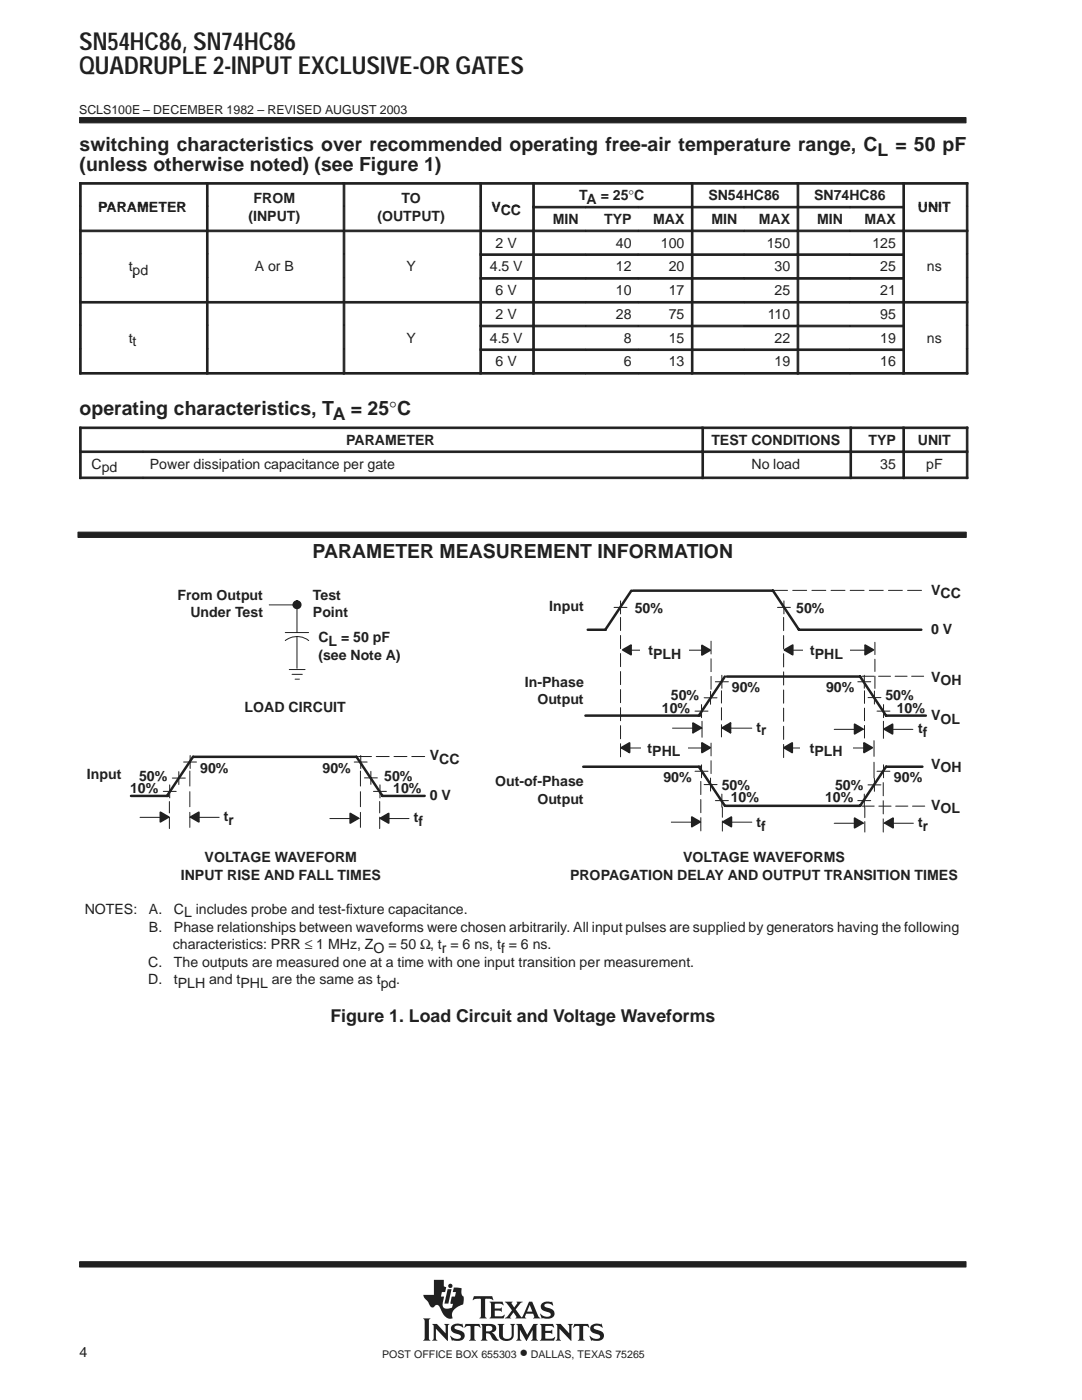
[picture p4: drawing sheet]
<svg xmlns="http://www.w3.org/2000/svg" width="216mm" height="279mm" viewBox="0 0 216 279" stroke-linecap="round" stroke-linejoin="round" font-family="sans-serif">
<g fill="#231f20" stroke="#231f20" stroke-width=".2">
<path d="M15.9 23.5h176.9v1h-176.9z" fill-rule="evenodd"/>
<path d="M15.9 251.8h176.9v1.1h-176.9z" fill-rule="evenodd"/>
</g>
<g fill="#231f20">
<path d="M89.3 257.3h.8l-.6 2.9h-.8z"/>
<path d="M95.9 264.2h2.1a.85 .85 0 0 1 1 .8 .85 .85 0 0 1-.9 .9l.4 .3 .7 1 .4 .2-.2 .1a1.11 1.11 0 0 1-1.4-.9l-.3-.4-.7-.1v1l.3 .5h-1.4l.3-.6v-2.3z" fill-rule="evenodd"/>
<path d="M100.7 259.8h1.6l-.2 .4 .5 .7 .6-.8-.1-.3h1.2l-.5 .3-.9 1.2 1 1.5a.22 .22 0 0 0 .3 .1 .22 .22 0 0 0 .1-.3l1.3-2.8h.6l1.2 2.9 .4 .4-1.4-.1a.24 .24 0 0 0 .2-.1 .24 .24 0 0 0 0-.3l-.2-.4h-1.4l-.3 .6 .3 .3h-2.2l.2-.3-.5-.9-.7 .9 .2 .3h-1.3l.5-.4 1-1.2z" fill-rule="evenodd"/>
<path d="M118 264.5a2.12 2.12 0 0 1 1.9-.2l.1-.1 .3 .8-.8-.4h-.7a.35 .35 0 0 0-.3 .3 .35 .35 0 0 0 .2 .4l.5 .1a1.16 1.16 0 0 1 1.2 1.6 1.23 1.23 0 0 1-1.1 .6l-1.1-.1-.2 .1-.4-1 .9 .5 .7 .1a.47 .47 0 0 0 .6-.4 .47 .47 0 0 0-.6-.5 1.28 1.28 0 0 1-1.4-1.4z" fill-rule="evenodd"/>
<path d="M114.6 264.2h2.8l.2 .8-.5-.4h-.6l-.1 .2v2.4l.3 .4h-1.4l.3-.4v-2.4l-.1-.2h-.6l-.6 .4z" fill-rule="evenodd"/>
<path d="M107.7 264.2h2.6l.2 .8-.6-.4-1.1 .1v.9h1l.4-.3v1l-.3-.3h-1.1v1.1h1.4l.5-.3-.2 .8h-2.8l.3-.6v-2.3z" fill-rule="evenodd"/>
<path d="M110.9 264.2h1l1.7 1.9v-1.5l-.3-.4h1l-.3 .4v3l-2.4-2.4v2l.3 .4h-1l.3-.4v-2.6z" fill-rule="evenodd"/>
<path d="M103 264.2h1.1l1.1 2.2 1.2-2.2h.9l-.3 .4v2.6l.4 .4h-1.4l.3-.4v-1.8l-1.3 2.2-1.3-2.2v1.7l.4 .5h-1.1l.3-.6v-2.3z" fill-rule="evenodd"/>
<path d="M90.2 264.5a2.17 2.17 0 0 1 1.9-.2l.1-.1 .3 .8-.8-.4h-.7a.36 .36 0 0 0-.3 .4 .36 .36 0 0 0 .4 .3l.3 .1a1.19 1.19 0 0 1 1.3 1.5l-.1 .1a1.23 1.23 0 0 1-1.1 .6l-1.1-.1-.2 .1-.4-1h.1a1.37 1.37 0 0 0 2.1 .3 .6 .6 0 0 0-.8-.7 1.08 1.08 0 0 1-1-.5 1.08 1.08 0 0 1 0-1.1z" fill-rule="evenodd"/>
<path d="M92.9 264.2h2.8l.2 .8-.5-.4h-.6l-.1 .2v2.4l.3 .4h-1.4l.2-.3 .1-.3v-2.3l-.7-.1-.6 .4z" fill-rule="evenodd"/>
<path d="M99.3 264.2h1.3l-.3 .4 .1 2.2 .2 .3 .8 .1a.73 .73 0 0 0 .7-.8v-1.8l-.3-.4h1l-.3 .4v1.9a1.56 1.56 0 0 1-1.3 1.2 1.56 1.56 0 0 1-1.5-.7l-.1-2.4z" fill-rule="evenodd"/>
<path d="M86.2 264.2h1l1.7 1.9v-1.5l-.3-.4h1.1l-.3 .4v3l-2.4-2.4v2l.3 .4h-1.1l.3-.6v-2.3z" fill-rule="evenodd"/>
<path d="M84.4 263.1h1.5l-.3 .4v3.7l.3 .4h-1.5l.3-.6v-3.4z" fill-rule="evenodd"/>
<path d="M94.6 258.7h3.6l.2 .8-.7-.3-.9 .1v3.4l.3 .4h-1.4l.3-.4v-3.4l-1-.1-.7 .3z" fill-rule="evenodd"/>
<path d="M97.7 259.8h2.6l.2 .7-.7-.3-1.1 .1v.8h1.1l.3-.2v.9l-.3-.2h-1.1v1l.1 .1h1.3l.5-.3h.1l-.2 .7h-2.8l.3-.5v-2.3z" fill-rule="evenodd"/>
<path d="M108.1 260.2l.1-.1a1.88 1.88 0 0 1 1.4-.3l.4 .1 .2-.2 .2 .8-1.1-.4a.44 .44 0 0 0-.7 .4 .44 .44 0 0 0 .6 .5 1.34 1.34 0 0 1 1.4 1.3 1.13 1.13 0 0 1-1.1 .9h-.8a.37 .37 0 0 0-.6 0l-.3-1h.1l.6 .5 .8 .1a.47 .47 0 0 0 .6-.5 .47 .47 0 0 0-.5-.4l-.2-.1a1.11 1.11 0 0 1-1.2-1.5z" fill-rule="evenodd"/>
<path d="M86.6 255.4h2v1.3l.4 .2-.2 1h-.6l-.2 .9h.6l-.2 1.1a1.11 1.11 0 0 0 .3 1.2l.6 .1 .9-.3 .2-.7-.5-.1 .2-1.3h.7l.2-.9h-.7l.3-1 1.5 .2v1l.1 .4 .3 .3v.9a.54 .54 0 0 1-.4 .7l-.4 .2a2.35 2.35 0 0 0-1.5 1.6v.4a.29 .29 0 0 1 .1 .3 .29 .29 0 0 1-.2 .3h-.1a2.21 2.21 0 0 1-2-1.9l-.1-.1a.68 .68 0 0 0-.5-.7 .68 .68 0 0 0-.8 .4 .88 .88 0 0 1-1.1-.9l-.8-.9-.2-.7h2.1z" fill-rule="evenodd"/>
<circle cx="89.9" cy="256.6" r=".43"/>
</g>
<g fill="#fff">
<path d="M105.7 260.4l.5 1.4h-1z"/>
<path d="M97 264.7l.6-.1a.56 .56 0 0 1 .7 .5 .56 .56 0 0 1-.7 .6h-.6z" fill-rule="evenodd"/>
</g>
<g fill="#231f20" stroke="#231f20" stroke-width=".2">
<path d="M15.9 36.4h.3v4.8h-.3z" fill-rule="evenodd"/>
<path d="M15.9 36.4h25.3v.4h-25.3z" fill-rule="evenodd"/>
<path d="M41.2 36.4h.3v4.8h-.3z" fill-rule="evenodd"/>
<path d="M41.2 36.4h27.3v.4h-27.3z" fill-rule="evenodd"/>
<path d="M68.5 36.4h.3v4.8h-.3z" fill-rule="evenodd"/>
<path d="M68.5 36.4h27.2v.4h-27.2z" fill-rule="evenodd"/>
<path d="M95.8 36.4h.3v4.8h-.3z" fill-rule="evenodd"/>
<path d="M95.8 36.4h10.5v.4h-10.5z" fill-rule="evenodd"/>
<path d="M106.3 36.4h.3v4.8h-.3z" fill-rule="evenodd"/>
<path d="M106.3 36.4h31.6v.4h-31.6z" fill-rule="evenodd"/>
<path d="M138 36.4h.3v4.8h-.3z" fill-rule="evenodd"/>
<path d="M138 36.4h21v.4h-21z" fill-rule="evenodd"/>
<path d="M159.1 36.4h.3v4.8h-.3z" fill-rule="evenodd"/>
<path d="M159.1 36.4h21v.4h-21z" fill-rule="evenodd"/>
<path d="M180.2 36.4h.3v4.8h-.3z" fill-rule="evenodd"/>
<path d="M192.8 36.4h.3v4.8h-.3z" fill-rule="evenodd"/>
<path d="M180.2 36.4h12.9v.4h-12.9z" fill-rule="evenodd"/>
<path d="M15.9 41.2h.3v4.7h-.3z" fill-rule="evenodd"/>
<path d="M41.2 41.2h.3v4.7h-.3z" fill-rule="evenodd"/>
<path d="M68.5 41.2h.3v4.7h-.3z" fill-rule="evenodd"/>
<path d="M95.8 41.2h.3v4.7h-.3z" fill-rule="evenodd"/>
<path d="M106.3 41.2h.3v4.7h-.3z" fill-rule="evenodd"/>
<path d="M106.3 41.2h10.5v.3h-10.5z" fill-rule="evenodd"/>
<path d="M116.9 41.2h10.5v.3h-10.5z" fill-rule="evenodd"/>
<path d="M127.4 41.2h10.5v.3h-10.5z" fill-rule="evenodd"/>
<path d="M138 41.2h.3v4.7h-.3z" fill-rule="evenodd"/>
<path d="M138 41.2h10.5v.3h-10.5z" fill-rule="evenodd"/>
<path d="M148.5 41.2h10.5v.3h-10.5z" fill-rule="evenodd"/>
<path d="M159.1 41.2h.3v4.7h-.3z" fill-rule="evenodd"/>
<path d="M159.1 41.2h10.5v.3h-10.5z" fill-rule="evenodd"/>
<path d="M169.6 41.2h10.5v.3h-10.5z" fill-rule="evenodd"/>
<path d="M180.2 41.2h.3v4.7h-.3z" fill-rule="evenodd"/>
<path d="M192.8 41.2h.3v4.7h-.3z" fill-rule="evenodd"/>
<path d="M15.9 45.9h.3v4.7h-.3z" fill-rule="evenodd"/>
<path d="M15.9 45.9h25.3v.3h-25.3z" fill-rule="evenodd"/>
<path d="M41.2 45.9h.3v4.7h-.3z" fill-rule="evenodd"/>
<path d="M41.2 45.9h27.3v.3h-27.3z" fill-rule="evenodd"/>
<path d="M68.5 45.9h.3v4.7h-.3z" fill-rule="evenodd"/>
<path d="M68.5 45.9h27.2v.3h-27.2z" fill-rule="evenodd"/>
<path d="M95.8 45.9h.3v4.7h-.3z" fill-rule="evenodd"/>
<path d="M95.8 45.9h10.5v.3h-10.5z" fill-rule="evenodd"/>
<path d="M106.3 45.9h.3v4.7h-.3z" fill-rule="evenodd"/>
<path d="M106.3 45.9h10.5v.3h-10.5z" fill-rule="evenodd"/>
<path d="M116.9 45.9h10.5v.3h-10.5z" fill-rule="evenodd"/>
<path d="M127.4 45.9h10.5v.3h-10.5z" fill-rule="evenodd"/>
<path d="M138 45.9h.3v4.7h-.3z" fill-rule="evenodd"/>
<path d="M138 45.9h10.5v.3h-10.5z" fill-rule="evenodd"/>
<path d="M148.5 45.9h10.5v.3h-10.5z" fill-rule="evenodd"/>
<path d="M159.1 45.9h.3v4.7h-.3z" fill-rule="evenodd"/>
<path d="M159.1 45.9h10.5v.3h-10.5z" fill-rule="evenodd"/>
<path d="M169.6 45.9h10.5v.3h-10.5z" fill-rule="evenodd"/>
<path d="M180.2 45.9h.3v4.7h-.3z" fill-rule="evenodd"/>
<path d="M192.8 45.9h.3v4.7h-.3z" fill-rule="evenodd"/>
<path d="M180.2 45.9h12.9v.3h-12.9z" fill-rule="evenodd"/>
<path d="M15.9 50.7h.3v4.7h-.3z" fill-rule="evenodd"/>
<path d="M41.2 50.7h.3v4.7h-.3z" fill-rule="evenodd"/>
<path d="M68.5 50.7h.3v4.7h-.3z" fill-rule="evenodd"/>
<path d="M95.8 50.7h.3v4.7h-.3z" fill-rule="evenodd"/>
<path d="M95.8 50.7h10.5v.3h-10.5z" fill-rule="evenodd"/>
<path d="M106.3 50.7h.3v4.7h-.3z" fill-rule="evenodd"/>
<path d="M106.3 50.7h10.5v.3h-10.5z" fill-rule="evenodd"/>
<path d="M116.9 50.7h10.5v.3h-10.5z" fill-rule="evenodd"/>
<path d="M127.4 50.7h10.5v.3h-10.5z" fill-rule="evenodd"/>
<path d="M138 50.7h.3v4.7h-.3z" fill-rule="evenodd"/>
<path d="M138 50.7h10.5v.3h-10.5z" fill-rule="evenodd"/>
<path d="M148.5 50.7h10.5v.3h-10.5z" fill-rule="evenodd"/>
<path d="M159.1 50.7h.3v4.7h-.3z" fill-rule="evenodd"/>
<path d="M159.1 50.7h10.5v.3h-10.5z" fill-rule="evenodd"/>
<path d="M180.2 50.7h.3v4.7h-.3z" fill-rule="evenodd"/>
<path d="M192.8 50.7h.3v4.7h-.3z" fill-rule="evenodd"/>
<path d="M15.9 55.4h.3v4.7h-.3z" fill-rule="evenodd"/>
<path d="M41.2 55.4h.3v4.7h-.3z" fill-rule="evenodd"/>
<path d="M68.5 55.4h.3v4.7h-.3z" fill-rule="evenodd"/>
<path d="M95.8 55.4h.3v4.7h-.3z" fill-rule="evenodd"/>
<path d="M95.8 55.4h10.5v.3h-10.5z" fill-rule="evenodd"/>
<path d="M106.3 55.4h.3v4.7h-.3z" fill-rule="evenodd"/>
<path d="M106.3 55.4h10.5v.3h-10.5z" fill-rule="evenodd"/>
<path d="M116.9 55.4h10.5v.3h-10.5z" fill-rule="evenodd"/>
<path d="M127.4 55.4h10.5v.3h-10.5z" fill-rule="evenodd"/>
<path d="M138 55.4h.3v4.7h-.3z" fill-rule="evenodd"/>
<path d="M138 55.4h10.5v.3h-10.5z" fill-rule="evenodd"/>
<path d="M148.5 55.4h10.5v.3h-10.5z" fill-rule="evenodd"/>
<path d="M159.1 55.4h.3v4.7h-.3z" fill-rule="evenodd"/>
<path d="M159.1 55.4h10.5v.3h-10.5z" fill-rule="evenodd"/>
<path d="M169.6 55.4h10.5v.3h-10.5z" fill-rule="evenodd"/>
<path d="M180.2 55.4h.3v4.7h-.3z" fill-rule="evenodd"/>
<path d="M192.8 55.4h.3v4.7h-.3z" fill-rule="evenodd"/>
<path d="M15.9 60.2h.3v4.7h-.3z" fill-rule="evenodd"/>
<path d="M15.9 60.2h25.3v.3h-25.3z" fill-rule="evenodd"/>
<path d="M41.2 60.2h.3v4.7h-.3z" fill-rule="evenodd"/>
<path d="M41.2 60.2h27.3v.3h-27.3z" fill-rule="evenodd"/>
<path d="M68.5 60.2h.3v4.7h-.3z" fill-rule="evenodd"/>
<path d="M68.5 60.2h27.2v.3h-27.2z" fill-rule="evenodd"/>
<path d="M95.8 60.2h.3v4.7h-.3z" fill-rule="evenodd"/>
<path d="M95.8 60.2h10.5v.3h-10.5z" fill-rule="evenodd"/>
<path d="M106.3 60.2h.3v4.7h-.3z" fill-rule="evenodd"/>
<path d="M106.3 60.2h10.5v.3h-10.5z" fill-rule="evenodd"/>
<path d="M116.9 60.2h10.5v.3h-10.5z" fill-rule="evenodd"/>
<path d="M127.4 60.2h10.5v.3h-10.5z" fill-rule="evenodd"/>
<path d="M138 60.2h.3v4.7h-.3z" fill-rule="evenodd"/>
<path d="M138 60.2h10.5v.3h-10.5z" fill-rule="evenodd"/>
<path d="M148.5 60.2h10.5v.3h-10.5z" fill-rule="evenodd"/>
<path d="M159.1 60.2h.3v4.7h-.3z" fill-rule="evenodd"/>
<path d="M159.1 60.2h10.5v.3h-10.5z" fill-rule="evenodd"/>
<path d="M169.6 60.2h10.5v.3h-10.5z" fill-rule="evenodd"/>
<path d="M180.2 60.2h.3v4.7h-.3z" fill-rule="evenodd"/>
<path d="M192.8 60.2h.3v4.7h-.3z" fill-rule="evenodd"/>
<path d="M180.2 60.2h12.9v.3h-12.9z" fill-rule="evenodd"/>
<path d="M15.9 64.9h.3v4.7h-.3z" fill-rule="evenodd"/>
<path d="M41.2 64.9h.3v4.7h-.3z" fill-rule="evenodd"/>
<path d="M68.5 64.9h.3v4.7h-.3z" fill-rule="evenodd"/>
<path d="M95.8 64.9h.3v4.7h-.3z" fill-rule="evenodd"/>
<path d="M95.8 64.9h10.5v.3h-10.5z" fill-rule="evenodd"/>
<path d="M106.3 64.9h.3v4.7h-.3z" fill-rule="evenodd"/>
<path d="M106.3 64.9h10.5v.3h-10.5z" fill-rule="evenodd"/>
<path d="M116.9 64.9h10.5v.3h-10.5z" fill-rule="evenodd"/>
<path d="M127.4 64.9h10.5v.3h-10.5z" fill-rule="evenodd"/>
<path d="M138 64.9h.3v4.7h-.3z" fill-rule="evenodd"/>
<path d="M138 64.9h10.5v.3h-10.5z" fill-rule="evenodd"/>
<path d="M159.1 64.9h.3v4.7h-.3z" fill-rule="evenodd"/>
<path d="M159.1 64.9h10.5v.3h-10.5z" fill-rule="evenodd"/>
<path d="M169.6 64.9h10.5v.3h-10.5z" fill-rule="evenodd"/>
<path d="M180.2 64.9h.3v4.7h-.3z" fill-rule="evenodd"/>
<path d="M192.8 64.9h.3v4.7h-.3z" fill-rule="evenodd"/>
<path d="M15.9 69.6h.3v5.1h-.3z" fill-rule="evenodd"/>
<path d="M15.9 74.3h25.3v.4h-25.3z" fill-rule="evenodd"/>
<path d="M41.2 69.6h.3v5.1h-.3z" fill-rule="evenodd"/>
<path d="M41.2 74.3h27.3v.4h-27.3z" fill-rule="evenodd"/>
<path d="M68.5 69.6h.3v5.1h-.3z" fill-rule="evenodd"/>
<path d="M68.5 74.3h27.2v.4h-27.2z" fill-rule="evenodd"/>
<path d="M95.8 69.6h.3v5.1h-.3z" fill-rule="evenodd"/>
<path d="M95.8 69.6h10.5v.4h-10.5z" fill-rule="evenodd"/>
<path d="M95.8 74.3h10.5v.4h-10.5z" fill-rule="evenodd"/>
<path d="M106.3 69.6h.3v5.1h-.3z" fill-rule="evenodd"/>
<path d="M106.3 69.6h10.5v.4h-10.5z" fill-rule="evenodd"/>
<path d="M106.3 74.3h10.5v.4h-10.5z" fill-rule="evenodd"/>
<path d="M116.9 69.6h10.5v.4h-10.5z" fill-rule="evenodd"/>
<path d="M116.9 74.3h10.5v.4h-10.5z" fill-rule="evenodd"/>
<path d="M127.4 69.6h10.5v.4h-10.5z" fill-rule="evenodd"/>
<path d="M127.4 74.3h10.5v.4h-10.5z" fill-rule="evenodd"/>
<path d="M138 69.6h.3v5.1h-.3z" fill-rule="evenodd"/>
<path d="M138 69.6h10.5v.4h-10.5z" fill-rule="evenodd"/>
<path d="M138 74.3h10.5v.4h-10.5z" fill-rule="evenodd"/>
<path d="M148.5 69.6h10.5v.4h-10.5z" fill-rule="evenodd"/>
<path d="M148.5 74.3h10.5v.4h-10.5z" fill-rule="evenodd"/>
<path d="M159.1 69.6h.3v5.1h-.3z" fill-rule="evenodd"/>
<path d="M159.1 69.6h10.5v.4h-10.5z" fill-rule="evenodd"/>
<path d="M159.1 74.3h10.5v.4h-10.5z" fill-rule="evenodd"/>
<path d="M169.6 69.6h10.5v.4h-10.5z" fill-rule="evenodd"/>
<path d="M169.6 74.3h10.5v.4h-10.5z" fill-rule="evenodd"/>
<path d="M180.2 69.6h.3v5.1h-.3z" fill-rule="evenodd"/>
<path d="M192.8 69.6h.3v5.1h-.3z" fill-rule="evenodd"/>
<path d="M180.2 74.3h12.9v.4h-12.9z" fill-rule="evenodd"/>
<path d="M15.9 85.2h.3v4.8h-.3z" fill-rule="evenodd"/>
<path d="M15.9 85.2h124.1v.3h-124.1z" fill-rule="evenodd"/>
<path d="M140.1 85.2h.3v4.8h-.3z" fill-rule="evenodd"/>
<path d="M140.1 85.2h29.5v.3h-29.5z" fill-rule="evenodd"/>
<path d="M169.6 85.2h.3v4.8h-.3z" fill-rule="evenodd"/>
<path d="M169.6 85.2h10.5v.3h-10.5z" fill-rule="evenodd"/>
<path d="M180.2 85.2h.3v4.8h-.3z" fill-rule="evenodd"/>
<path d="M192.8 85.2h.3v4.8h-.3z" fill-rule="evenodd"/>
<path d="M180.2 85.2h12.9v.3h-12.9z" fill-rule="evenodd"/>
<path d="M15.9 90h.3v5.5h-.3z" fill-rule="evenodd"/>
<path d="M15.9 90h12.6v.3h-12.6z" fill-rule="evenodd"/>
<path d="M15.9 95.2h12.6v.3h-12.6z" fill-rule="evenodd"/>
<path d="M28.5 90h111.5v.3h-111.5z" fill-rule="evenodd"/>
<path d="M28.5 95.2h111.5v.3h-111.5z" fill-rule="evenodd"/>
<path d="M140.1 90h.3v5.5h-.3z" fill-rule="evenodd"/>
<path d="M140.1 90h29.5v.3h-29.5z" fill-rule="evenodd"/>
<path d="M140.1 95.2h29.5v.3h-29.5z" fill-rule="evenodd"/>
<path d="M169.6 90h10.5v.3h-10.5z" fill-rule="evenodd"/>
<path d="M169.6 95.2h10.5v.3h-10.5z" fill-rule="evenodd"/>
<path d="M180.2 90h.3v5.5h-.3z" fill-rule="evenodd"/>
<path d="M192.8 90h.3v5.5h-.3z" fill-rule="evenodd"/>
<path d="M180.2 90h12.9v.3h-12.9z" fill-rule="evenodd"/>
<path d="M180.2 95.2h12.9v.3h-12.9z" fill-rule="evenodd"/>
<path d="M15.6 106.2h177.2v1.1h-177.2z" fill-rule="evenodd"/>
</g>
<path d="M169.6 50.8h10.5M148.5 65.1h10.5M169.8 90v5.5" fill="none" stroke="#231f20" stroke-width=".32"/>
<g fill="none" stroke="#231f20" stroke-width=".2">
<path d="M169.6 50.7h10.5v.3h-10.5zM148.5 64.9h10.5v.3h-10.5zM169.6 90h.3v5.5h-.3zM123.8 119.9v2.6M156.4 119.9v2.6M122.5 121.2h2.6M125.9 129.8h15.6M140.5 139.3h2.6M141.8 138v2.6M142.7 136.1h2.6M144 134.8v2.6M155.1 121.2h2.6"/>
<path d="M158.2 129.8h15.5M171.2 136.1h2.5M172.5 134.8v2.6M173.2 139.2h2.6M174.5 137.9v2.6M32.6 157.9h2.6M33.9 156.6v2.6M34.4 155.3h2.6M35.7 154v2.6M36.6 152.1h2.6M37.9 150.8v2.6M70.7 152.1h2.6"/>
<path d="M72 150.8v2.6M72.7 155.2h2.6M74 153.9v2.6M74.5 157.9h2.6M75.8 156.6v2.6M134.2 145.3h5.9M138.7 141.9h2.6M140 140.6v2.6M144.1 145.3h5.9M166.5 145.6h5.8M175 141.9h2.6M176.3 145.6h5.9"/>
<path d="M176.3 140.6v2.6M27.9 163.1h5.9M37.9 163.1h5.8M65.8 163.4h5.9M75.8 163.4h5.8"/>
</g>
<path d="M126 117.9l-5.2 7.8M126.3 117.9h27.9l5.2 7.8h24.4M117.3 125.7h3.6M144.6 135l-5.2 7.8M145 135h26.6l5.2 7.8h7.9M26.1 158.8h7.5M33.3 158.8l5.2-7.8h32.6l5.2 7.8h8.4M116.8 142.8h22.9" fill="none" stroke="#231f20" stroke-width=".5"/>
<path d="M123.8 123.2v28M141.9 128v9.6M156.4 123.2v28.2M84.7 151h-13.2" fill="none" stroke="#231f20" stroke-width=".2" stroke-dasharray="2.6 1"/>
<path d="M37.9 153.9v11.2M71.9 153.9v11.2" fill="none" stroke="#231f20" stroke-width=".2" stroke-dasharray="3 1.1"/>
<path d="M33.8 160v5.4M75.8 160v5.4" fill="none" stroke="#231f20" stroke-width=".2" stroke-dasharray="2.3 .8"/>
<g fill="#231f20" stroke="#231f20" stroke-width=".34">
<path d="M38 163.1l1.7-1v1.9z"/>
<path d="M32 162.1l1.7 1-1.7 .9z"/>
<path d="M75.9 163.3l1.7-1v2z"/>
<path d="M69.9 162.3l1.6 1-1.6 1z"/>
<path d="M124.3 129.7l1.6 1v-2zM156.5 129.7l1.7-1v2zM172.6 128.7v2l1.7-1zM140.1 128.8v1.9l1.6-.9zM138.3 144.3v1.9l1.6-.9zM144.1 145.3l1.7-1v1.9z" fill-rule="evenodd"/>
<path d="M170.5 144.5l1.7 1-1.7 1zM176.4 145.5l1.7 1v-2zM124 149.2l1.6 1v-1.9zM140.1 148.3v1.9l1.6-1zM156.4 149.2l1.7-.9v1.9zM172.4 148.3l1.7 .9-1.7 1zM138 163.1v1.9l1.7-1zM144.3 164l1.6 1v-1.9zM170.5 163.3v1.9l1.7-1zM176.5 164.2l1.7 1v-1.9z" fill-rule="evenodd"/>
</g>
<path d="M183.9 117.8h-29.8" fill="none" stroke="#231f20" stroke-width=".2" stroke-dasharray="2.8 1"/>
<path d="M144 137.9v9.2M172.5 137.9v9.5M174.6 128.2v9.2" fill="none" stroke="#231f20" stroke-width=".2" stroke-dasharray="2.5 .9"/>
<path d="M184.3 135h-12.4" fill="none" stroke="#231f20" stroke-width=".2" stroke-dasharray="2.4 .9"/>
<path d="M176.3 143.9v3.5" fill="none" stroke="#231f20" stroke-width=".2" stroke-dasharray="3.4 1.3"/>
<path d="M140.1 143.9v3.2" fill="none" stroke="#231f20" stroke-width=".2" stroke-dasharray="3.2 1.2"/>
<path d="M139.9 145.3l-1.6 .9M145.8 144.3v1.9" fill="none" stroke="#231f20" stroke-width=".34"/>
<g fill="#fff">
<path d="M127.9 128.6h9.6v2.7h-9.6z" fill-rule="evenodd"/>
<path d="M160.4 128.6h9.2v2.7h-9.2z" fill-rule="evenodd"/>
</g>
<path d="M116.4 153h23.3M139.4 153l5.2 7.8M184.1 153h-7.3l-5.2 7.8h-26.8" fill="none" stroke="#231f20" stroke-width=".5"/>
<g fill="none" stroke="#231f20" stroke-width=".2">
<path d="M125.6 149.3h15.6M138.7 153.9h2.6M140 152.6v2.6M140.5 156.6h2.6M141.8 155.3v2.6M142.7 159.8h2.6M144 158.5v2.6M171.2 159.8h2.5M172.5 158.5v2.6M173.2 156.6h2.6M174.5 155.3v2.6M175 153.9h2.6"/>
<path d="M176.3 152.6v2.6M134 164.1h5.8M144.1 164.1h5.9M166.5 164.3h5.8M176.4 164.3h5.9"/>
</g>
<path d="M184.5 160.9h-12.6" fill="none" stroke="#231f20" stroke-width=".2" stroke-dasharray="2.4 .9"/>
<path d="M144.1 161.1v4.8" fill="none" stroke="#231f20" stroke-width=".2" stroke-dasharray="2 .7"/>
<path d="M172.6 161.1v5" fill="none" stroke="#231f20" stroke-width=".2" stroke-dasharray="2.1 .8"/>
<path d="M139.8 155.9v10M141.9 148.3v6.1M176.2 156.2v9.9" fill="none" stroke="#231f20" stroke-width=".2" stroke-dasharray="2.6 1"/>
<path d="M174.4 147.8v7.5" fill="none" stroke="#231f20" stroke-width=".2" stroke-dasharray="3.1 1.2"/>
<path d="M127.9 148.1h9.2v2.7h-9.2z" fill-rule="evenodd" fill="#fff"/>
<path d="M157.9 149.3h15.6" fill="none" stroke="#231f20" stroke-width=".2"/>
<path d="M159.7 148.1h10.4v2.7h-10.4z" fill-rule="evenodd" fill="#fff"/>
<circle cx="59.3" cy="120.7" r=".73" fill="#231f20" stroke="#231f20" stroke-width=".34"/>
<circle cx="59.3" cy="120.7" r=".17" fill="#231f20"/>
<path d="M56.9 123.7h4.7v5.1h-4.7z" fill-rule="evenodd" fill="#fff"/>
<path d="M53.7 120.7h5.6M56.9 127.8a3.8 3.8 0 0 1 4.7 0M56.9 126.2h4.7M57.7 133.6h3.2M58.3 134.6h2M58.9 135.5h.8M59.3 120.7v5.5M59.3 127v6.4" fill="none" stroke="#231f20" stroke-width=".2"/>
<g font-size="4.9" fill="#231f20">
<text x="15.8" y="9.9">SN54HC86, SN74HC86</text>
<text x="15.8" y="14.8">QUADRUPLE 2-INPUT EXCLUSIVE-OR GATES</text>
</g>
<g font-size="3.9" fill="#231f20">
<text x="15.9" y="30.2">switching characteristics over recommended operating free-air temperature range, C</text>
<text x="15.9" y="34.1">(unless otherwise noted) (see Figure 1)</text>
<text x="15.9" y="82.9">operating characteristics, T</text>
<text x="62.4" y="111.4">PARAMETER MEASUREMENT INFORMATION</text>
</g>
<g font-size="3.5" fill="#231f20">
<text x="175.1" y="31.2">L = 50 pF</text>
<text x="66.4" y="83.8">A = 25°C</text>
<text x="65.9" y="204">Figure 1. Load Circuit and Voltage Waveforms</text>
<text x="103.7" y="271">•</text>
</g>
<g font-size="2.8" fill="#231f20">
<text x="50.6" y="40.6">FROM</text>
<text x="80.1" y="40.6">TO</text>
<text x="115.5" y="39.9">TA = 25°C</text>
<text x="141.3" y="39.9">SN54HC86</text>
<text x="162.4" y="39.9">SN74HC86</text>
<text x="19.6" y="42.3">PARAMETER</text>
<text x="49.6" y="44.1">(INPUT)</text>
<text x="75.3" y="44.1">(OUTPUT)</text>
<text x="98" y="42.3">VCC</text>
<text x="110.3" y="44.7">MIN</text>
<text x="120.5" y="44.7">TYP</text>
<text x="130.3" y="44.7">MAX</text>
<text x="142" y="44.7">MIN</text>
<text x="151.4" y="44.7">MAX</text>
<text x="163.1" y="44.7">MIN</text>
<text x="172.5" y="44.7">MAX</text>
<text x="183.1" y="42.3">UNIT</text>
<text x="98.9" y="49.4">2 V</text>
<text x="122.9" y="49.4">40</text>
<text x="131.9" y="49.4">100</text>
<text x="153" y="49.4">150</text>
<text x="174.1" y="49.4">125</text>
<text x="25.7" y="54.1">tpd</text>
<text x="25.7" y="54.1">t</text>
<text x="50.8" y="54.1">A or B</text>
<text x="81.1" y="54.1">Y</text>
<text x="97.7" y="54.1">4.5 V</text>
<text x="98.9" y="58.9">6 V</text>
<text x="122.9" y="54.1">12</text>
<text x="122.9" y="58.9">10</text>
<text x="133.4" y="54.1">20</text>
<text x="133.4" y="58.9">17</text>
<text x="154.5" y="54.1">30</text>
<text x="154.5" y="58.9">25</text>
<text x="175.6" y="54.1">25</text>
<text x="175.6" y="58.9">21</text>
<text x="184.9" y="54.1">ns</text>
<text x="98.9" y="63.6">2 V</text>
<text x="122.9" y="63.6">28</text>
<text x="133.4" y="63.6">75</text>
<text x="153.2" y="63.6">110</text>
<text x="175.6" y="63.6">95</text>
<text x="25.7" y="68.4">tt</text>
<text x="25.7" y="68.4">t</text>
<text x="81.1" y="68.4">Y</text>
<text x="97.7" y="68.4">4.5 V</text>
<text x="124.5" y="68.4">8</text>
<text x="133.4" y="68.4">15</text>
<text x="154.5" y="68.4">22</text>
<text x="175.6" y="68.4">19</text>
<text x="184.9" y="68.4">ns</text>
<text x="98.9" y="73.1">6 V</text>
<text x="124.5" y="73.1">6</text>
<text x="133.4" y="73.1">13</text>
<text x="154.5" y="73.1">19</text>
<text x="175.6" y="73.1">16</text>
<text x="69.1" y="88.7">PARAMETER</text>
<text x="141.9" y="88.7">TEST CONDITIONS</text>
<text x="173.3" y="88.7">TYP</text>
<text x="183.1" y="88.7">UNIT</text>
<text x="18.3" y="93.5">Cpd</text>
<text x="29.9" y="93.7">Power dissipation capacitance per gate</text>
<text x="150" y="93.7">No load</text>
<text x="175.6" y="93.7">35</text>
<text x="184.8" y="93.7">pF</text>
<text x="35.4" y="119.7">From Output</text>
<text x="62.4" y="119.7">Test</text>
<text x="185.8" y="118.7">VCC</text>
<text x="38" y="123.2">Under Test</text>
<text x="62.4" y="123.2">Point</text>
<text x="109.6" y="122">Input</text>
<text x="126.7" y="122.4">50%</text>
<text x="158.9" y="122.4">50%</text>
<text x="63.5" y="131.7">(see Note A)</text>
<text x="63.5" y="128.1">CL = 50 pF</text>
<text x="129.4" y="130.7">tPLH</text>
<text x="161.7" y="130.7">tPHL</text>
<text x="185.8" y="126.6">0 V</text>
<text x="104.7" y="137.1">In-Phase</text>
<text x="185.8" y="136">VOH</text>
<text x="48.8" y="142.2">LOAD CIRCUIT</text>
<text x="107.2" y="140.6">Output</text>
<text x="132.1" y="142.2">10%</text>
<text x="133.9" y="139.8">50%</text>
<text x="146" y="138.2">90%</text>
<text x="164.8" y="138.2">90%</text>
<text x="176.7" y="139.8">50%</text>
<text x="178.9" y="142.2">10%</text>
<text x="185.8" y="143.7">VOL</text>
<text x="150.9" y="146.1">tr</text>
<text x="183.2" y="146.3">tf</text>
<text x="17.3" y="155.6">Input</text>
<text x="27.8" y="155.8">50%</text>
<text x="39.9" y="154.2">90%</text>
<text x="64.4" y="154.2">90%</text>
<text x="76.7" y="155.8">50%</text>
<text x="85.8" y="151.7">VCC</text>
<text x="129.2" y="150.3">tPHL</text>
<text x="161.6" y="150.3">tPLH</text>
<text x="185.8" y="153.5">VOH</text>
<text x="26" y="158.3">10%</text>
<text x="78.5" y="158.3">10%</text>
<text x="85.8" y="159.6">0 V</text>
<text x="98.8" y="156.9">Out-of-Phase</text>
<text x="107.2" y="160.5">Output</text>
<text x="132.4" y="156">90%</text>
<text x="144" y="157.6">50%</text>
<text x="145.8" y="160.1">10%</text>
<text x="164.6" y="160.1">10%</text>
<text x="166.6" y="157.6">50%</text>
<text x="178.4" y="156">90%</text>
<text x="185.8" y="161.6">VOL</text>
<text x="44.7" y="163.9">tr</text>
<text x="82.6" y="164.1">tf</text>
<text x="150.9" y="165.1">tf</text>
<text x="183.2" y="165.1">tr</text>
<text x="40.8" y="172">VOLTAGE WAVEFORM</text>
<text x="136.3" y="172">VOLTAGE WAVEFORMS</text>
<text x="36.1" y="175.5">INPUT RISE AND FALL TIMES</text>
<text x="113.7" y="175.5">PROPAGATION DELAY AND OUTPUT TRANSITION TIMES</text>
<text x="16.9" y="182.4">NOTES:</text>
<text x="29.7" y="182.4">A.</text>
<text x="29.7" y="185.9">B.</text>
<text x="34.7" y="185.9">Phase relationships between waveforms were chosen arbitrarily. All input pulses are supplied by generators having the following</text>
<text x="34.7" y="182.4">CL includes probe and test-fixture capacitance.</text>
<text x="34.5" y="189.4">characteristics: PRR ≤ 1 MHz, ZO = 50 Ω, tr = 6 ns, tf = 6 ns.</text>
<text x="29.6" y="192.9">C.</text>
<text x="29.6" y="196.5">D.</text>
<text x="34.7" y="192.9">The outputs are measured one at a time with one input transition per measurement.</text>
<text x="34.7" y="196.5">tPLH and tPHL are the same as tpd.</text>
<text x="15.9" y="270.8">4</text>
</g>
<text font-size="2.5" fill="#231f20" x="15.8" y="22.7">SCLS100E – DECEMBER 1982 – REVISED AUGUST 2003</text>
<g font-size="2.1" fill="#231f20">
<text x="76.3" y="271">POST OFFICE BOX 655303</text>
<text x="105.9" y="271">DALLAS, TEXAS 75265</text>
</g>
</svg>
